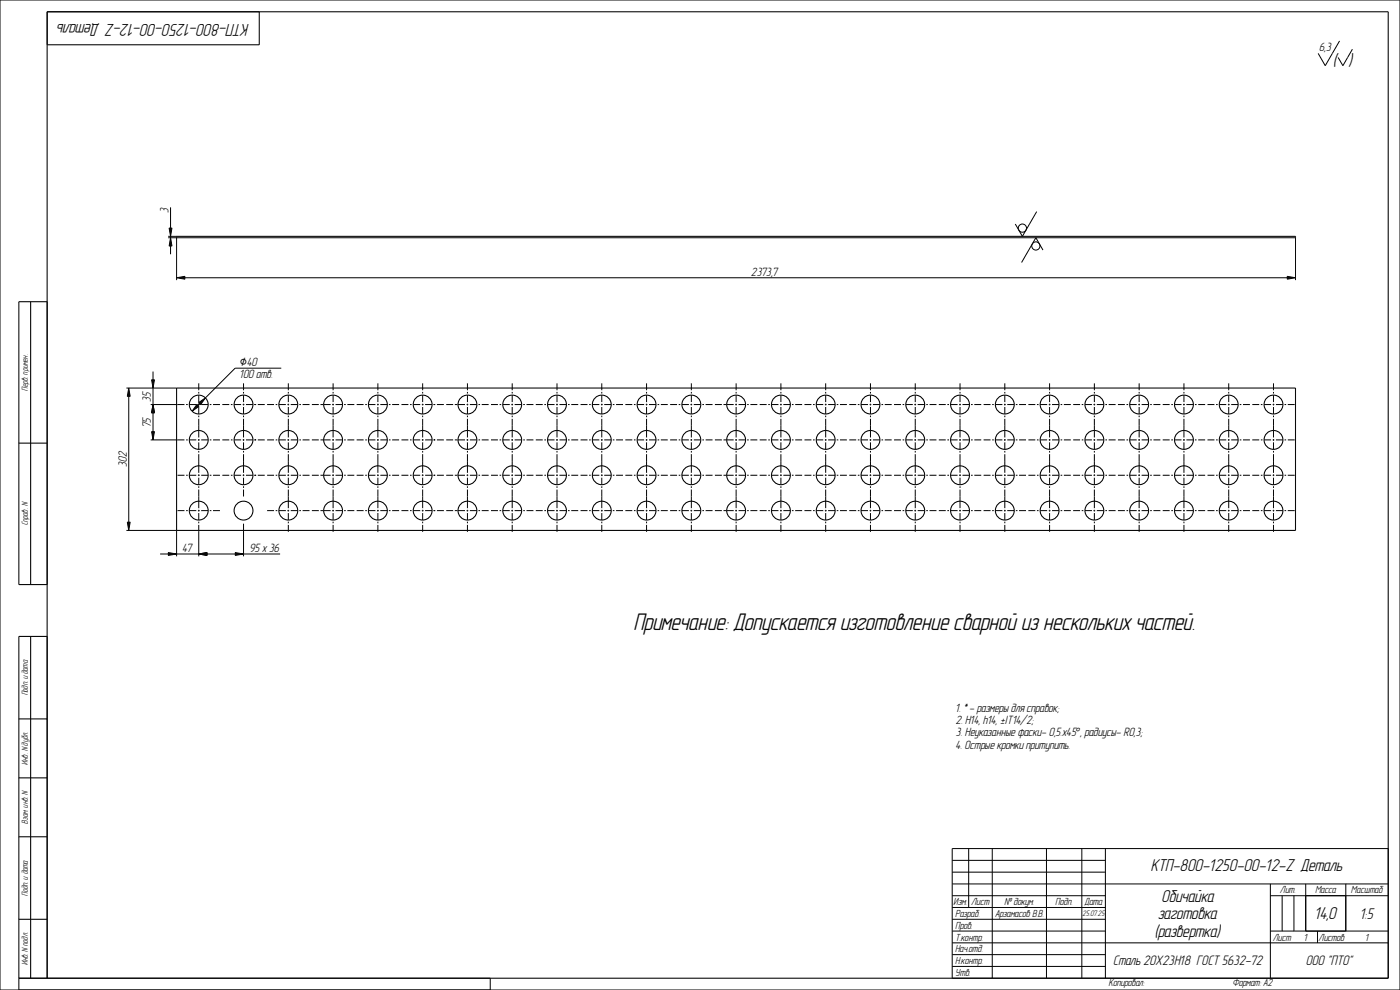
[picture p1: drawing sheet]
<svg xmlns="http://www.w3.org/2000/svg" width="594mm" height="420mm" viewBox="0 0 594 420" stroke-linecap="round" stroke-linejoin="round" font-family="sans-serif">
<g fill="#000">
<path d="M72.4 100.9l.6 3.5h-1.2zM71.8 96.8h1.2l-.6 3.5zM74.9 117.8l3.5-.6v1.2zM546.2 117.2l3.5 .6-3.5 .6zM54.6 164.6l.6 3.5h-1.2zM64.9 171.6l.6 3.5h-1.2zM64.3 161.1h1.2l-.6 3.5zM83.5 171.6l.9 .8-2.9 2.1zM84.3 170.8l2.9-2-2.1 2.9zM64.3 183.1h1.2l-.6 3.5zM54 221.5h1.2l-.6 3.5zM71.4 234.4l3.5 .6-3.5 .6z"/>
<path d="M84.3 235l3.5-.6v1.2zM99.8 234.4l3.5 .6-3.5 .6z"/>
</g>
<g fill="none" stroke="#000" stroke-width=".42">
<path d="M0 0h594v420h-594zM568.4 17.4l-6.1 10.5-3-5.3M573.8 20.9l-4 7-2-3.5M71.8 96.8h1.2l-.6 3.5zM72.4 88v8.8M439.9 89.8l-6.1 10.5-3-5.3M71.4 100.9h478.3v17.9M71.4 100.3h3.5M72.4 100.9l.6 3.5h-1.2zM72.4 100.3v.6M72.4 104.4v3.5M74.9 117.8l3.5-.6v1.2z"/>
<path d="M74.9 100.9v17.9M78.4 117.8h467.8M442.5 106.1l-3-5.2-6.1 10.5M546.2 117.2l3.5 .6-3.5 .6zM64.9 157.6v3.5M119.3 156.2h-19.5l-12.6 12.6M53.6 164.6h21.3M54.6 164.6l.6 3.5h-1.2zM54.6 168.1v53.4M63.9 171.6h14.4M64.3 161.1h1.2l-.6 3.5zM64.9 171.6l.6 3.5h-1.2z"/>
<path d="M64.9 164.6v7M64.9 175.1v11.5M79 171.6h.7M80.3 171.6h3M83.5 171.6l.9 .8-2.9 2.1zM84 171.6h.7M84.3 170.8l2.9-2-2.1 2.9zM84.3 162.6v3M84.3 166.3v.7M84.3 167.6v3M84.3 171.3v.7M84.3 172.7v2.9"/>
<path d="M84.3 176.3v.7M84.3 177.7v7.9M84.7 171.3l-.7 .7M85.4 171.6h2.9M89 171.6h.7M90.4 171.6h2.9M94.3 171.6h3M98 171.6h.7M99.3 171.6h3M103 171.6h.7M103.3 162.6v3M103.3 166.3v.7"/>
<path d="M103.3 167.6v3M103.3 171.3v.7M103.3 172.7v2.9M103.3 176.3v.7M103.3 177.7v7.9M104.4 171.6h2.9M108 171.6h.1M108 171.6h.7M109.4 171.6h2.9M113.3 171.6h3M117 171.6h.7M118.3 171.6h3"/>
<path d="M122 171.6h.7M122.3 162.6v3M122.3 166.3v.7M122.3 167.6v3M122.3 171.3v.7M122.3 172.7v2.9M122.3 176.3v.7M122.3 177.7v7.9M123.4 171.6h2.9M127 171.6h.7M128.4 171.6h2.9M132.3 171.6h3"/>
<path d="M136 171.6h.7M136.7 171.6h.1M137.3 171.6h3M141 171.6h.7M141.3 162.6v3M141.3 166.3v.7M141.3 167.6v3M141.3 171.3v.7M141.3 172.7v2.9M141.3 176.3v.7M141.3 177.7v7.9M142.4 171.6h2.9"/>
<path d="M146 171.6h.7M147.4 171.6h2.9M151.3 171.6h3M155 171.6h.7M156.3 171.6h3M160 171.6h.7M160.3 162.6v3M160.3 166.3v.7M160.3 167.6v3M160.3 171.3v.7M160.3 172.7v2.9M160.3 176.3v.7"/>
<path d="M160.3 177.7v7.9M161.4 171.6h2.9M165 171.6h.7M166.4 171.6h2.9M170.3 171.6h3M174 171.6h.7M175.3 171.6h3M179 171.6h.7M179.3 162.6v3M179.3 166.3v.7M179.3 167.6v3M179.3 171.3v.7"/>
<path d="M179.3 172.7v2.9M179.3 176.3v.7M179.3 177.7v7.9M180.4 171.6h2.9M184 171.6h.1M184 171.6h.7M185.4 171.6h2.9M189.3 171.6h3M193 171.6h.7M193.7 171.6h.1M194.3 171.6h3M198 171.6h.7"/>
<path d="M198.3 162.6v3M198.3 166.3v.7M198.3 167.6v3M198.3 171.3v.7M198.3 172.7v2.9M198.3 176.3v.7M198.3 177.7v7.9M199.4 171.6h2.9M203 171.6h.7M204.4 171.6h2.9M208.3 171.6h3M212 171.6h.7"/>
<path d="M213.3 171.6h3M217 171.6h.7M217.3 162.6v3M217.3 166.3v.7M217.3 167.6v3M217.3 171.3v.7M217.3 172.7v2.9M217.3 176.3v.7M217.3 177.7v7.9M218.4 171.6h2.9M222 171.6h.7M223.4 171.6h2.9"/>
<path d="M227.3 171.6h3M231 171.6h.7M232.3 171.6h3M236 171.6h.7M236.3 162.6v3M236.3 166.3v.7M236.3 167.6v3M236.3 171.3v.7M236.3 172.7v2.9M236.3 176.3v.7M236.3 177.7v7.9M237.4 171.6h2.9"/>
<path d="M241 171.6h.7M242.4 171.6h2.9M246.3 171.6h3M250 171.6h.7M251.3 171.6h3M255 171.6h.7M255.3 162.6v3M255.3 166.3v.7M255.3 167.6v3M255.3 171.3v.7M255.3 172.7v2.9M255.3 176.3v.7"/>
<path d="M255.3 177.7v7.9M256.4 171.6h2.9M260 171.6h.7M261.4 171.6h2.9M265.3 171.6h3M269 171.6h.7M270.3 171.6h3M274 171.6h.7M274.3 162.6v3M274.3 166.3v.7M274.3 167.6v3M274.3 171.3v.7"/>
<path d="M274.3 172.7v2.9M274.3 176.3v.7M274.3 177.7v7.9M275.4 171.6h2.9M279 171.6h.7M280.4 171.6h2.9M284.3 171.6h3M288 171.6h.7M289.3 171.6h3M293 171.6h.7M293.3 162.6v3M293.3 166.3v.7"/>
<path d="M293.3 167.6v3M293.3 171.3v.7M293.3 172.7v2.9M293.3 176.3v.7M293.3 177.7v7.9M294.4 171.6h2.9M298 171.6h.7M299.4 171.6h2.9M303.3 171.6h3M307 171.6h.7M307.7 171.6h.1M308.3 171.6h3"/>
<path d="M312 171.6h.7M312.3 162.6v3M312.3 166.3v.7M312.3 167.6v3M312.3 171.3v.7M312.3 172.7v2.9M312.3 176.3v.7M312.3 177.7v7.9M313.4 171.6h2.9M317 171.6h.7M318.4 171.6h2.9M322.3 171.6h3"/>
<path d="M326 171.6h.7M327.3 171.6h3M331 171.6h.7M331.3 162.6v3M331.3 166.3v.7M331.3 167.6v3M331.3 171.3v.7M331.3 172.7v2.9M331.3 176.3v.7M331.3 177.7v7.9M332.4 171.6h2.9M336 171.6h.7"/>
<path d="M337.4 171.6h2.9M341.3 171.6h3M345 171.6h.7M346.3 171.6h3M350 171.6h.7M350.3 162.6v3M350.3 166.3v.7M350.3 167.6v3M350.3 171.3v.7M350.3 172.7v2.9M350.3 176.3v.7M350.3 177.7v7.9"/>
<path d="M351.4 171.6h2.9M355 171.6h.7M356.4 171.6h2.9M360.3 171.6h3M364 171.6h.7M365.3 171.6h3M369 171.6h.7M369.3 162.6v3M369.3 166.3v.7M369.3 167.6v3M369.3 171.3v.7M369.3 172.7v2.9"/>
<path d="M369.3 176.3v.7M369.3 177.7v7.9M370.4 171.6h2.9M374 171.6h.7M375.4 171.6h2.9M379.3 171.6h3M383 171.6h.7M384.3 171.6h3M388 171.6h.7M388.3 162.6v3M388.3 166.3v.7M388.3 167.6v3"/>
<path d="M388.3 171.3v.7M388.3 172.7v2.9M388.3 176.3v.7M388.3 177.7v7.9M389.4 171.6h2.9M393 171.6h.7M394.4 171.6h2.9M398.3 171.6h3M402 171.6h.7M403.3 171.6h3M407 171.6h.7M407.3 162.6v3"/>
<path d="M407.3 166.3v.7M407.3 167.6v3M407.3 171.3v.7M407.3 172.7v2.9M407.3 176.3v.7M407.3 177.7v7.9M408.4 171.6h2.9M412 171.6h.7M413.4 171.6h2.9M417.3 171.6h3M421 171.6h.7M422.3 171.6h3"/>
<path d="M426 171.6h.7M426.3 162.6v3M426.3 166.3v.7M426.3 167.6v3M426.3 171.3v.7M426.3 172.7v2.9M426.3 176.3v.7M426.3 177.7v7.9M427.4 171.6h2.9M431 171.6h.7M432.4 171.6h2.9M436.3 171.6h3"/>
<path d="M440 171.6h.7M441.3 171.6h3M445 171.6h.7M445.3 162.6v3M445.3 166.3v.7M445.3 167.6v3M445.3 171.3v.7M445.3 172.7v2.9M445.3 176.3v.7M445.3 177.7v7.9M446.4 171.6h2.9M450 171.6h.7"/>
<path d="M451.4 171.6h2.9M455.3 171.6h3M459 171.6h.7M460.3 171.6h3M464 171.6h.7M464.3 162.6v3M464.3 166.3v.7M464.3 167.6v3M464.3 171.3v.7M464.3 172.7v2.9M464.3 176.3v.7M464.3 177.7v7.9"/>
<path d="M465.4 171.6h2.9M469 171.6h.7M470.4 171.6h2.9M474.3 171.6h3M478 171.6h.7M479.3 171.6h3M483 171.6h.7M483.3 162.6v3M483.3 166.3v.7M483.3 167.6v3M483.3 171.3v.7M483.3 172.7v2.9"/>
<path d="M483.3 176.3v.7M483.3 177.7v7.9M484.4 171.6h2.9M488 171.6h.7M489.4 171.6h2.9M493.3 171.6h3M497 171.6h.7M498.3 171.6h3M502 171.6h.7M502.3 162.6v3M502.3 166.3v.7M502.3 167.6v3"/>
<path d="M502.3 171.3v.7M502.3 172.7v2.9M502.3 176.3v.7M502.3 177.7v7.9M503.4 171.6h2.9M507 171.6h.7M508.4 171.6h2.9M512.3 171.6h3M516 171.6h.7M517.3 171.6h3M521 171.6h.7M521.3 162.6v3"/>
<path d="M521.3 166.3v.7M521.3 167.6v3M521.3 171.3v.7M521.3 172.7v2.9M521.3 176.3v.7M521.3 177.7v7.9M522.4 171.6h2.9M526 171.6h.7M527.4 171.6h2.9M531.3 171.6h3M535 171.6h.7M536.3 171.6h3"/>
<path d="M540 171.6h.7M540.3 162.6v3M540.3 166.3v.7M540.3 167.6v3M540.3 171.3v.7M540.3 172.7v2.9M540.3 176.3v.7M540.3 177.7v7.9M541.4 171.6h2.9M545 171.6h.7M546.4 171.6h2.9M63.9 186.6h14.4"/>
<path d="M64.3 183.1h1.2l-.6 3.5zM79 186.6h.7M80.3 186.6h3M84 186.6h.7M84.3 186.3v.7M84.3 187.7v2.9M84.3 191.3v.7M84.3 192.7v7.9M85.4 186.6h2.9M89 186.6h.7M90.4 186.6h2.9M94.3 186.6h3"/>
<path d="M98 186.6h.7M99.3 186.6h3M103 186.6h.7M103.3 186.3v.7M103.3 187.7v2.9M103.3 191.3v.7M103.3 192.7v7.9M104.4 186.6h2.9M108 186.6h.1M108 186.6h.7M109.4 186.6h2.9M113.3 186.6h3"/>
<path d="M117 186.6h.7M118.3 186.6h3M122 186.6h.7M122.3 186.3v.7M122.3 187.7v2.9M122.3 191.3v.7M122.3 192.7v7.9M123.4 186.6h2.9M127 186.6h.7M128.4 186.6h2.9M132.3 186.6h3M136 186.6h.7"/>
<path d="M136.7 186.6h.1M137.3 186.6h3M141 186.6h.7M141.3 186.3v.7M141.3 187.7v2.9M141.3 191.3v.7M141.3 192.7v7.9M142.4 186.6h2.9M146 186.6h.7M147.4 186.6h2.9M151.3 186.6h3M155 186.6h.7"/>
<path d="M156.3 186.6h3M160 186.6h.7M160.3 186.3v.7M160.3 187.7v2.9M160.3 191.3v.7M160.3 192.7v7.9M161.4 186.6h2.9M165 186.6h.7M166.4 186.6h2.9M170.3 186.6h3M174 186.6h.7M175.3 186.6h3"/>
<path d="M179 186.6h.7M179.3 186.3v.7M179.3 187.7v2.9M179.3 191.3v.7M179.3 192.7v7.9M180.4 186.6h2.9M184 186.6h.1M184 186.6h.7M185.4 186.6h2.9M189.3 186.6h3M193 186.6h.7M193.7 186.6h.1"/>
<path d="M194.3 186.6h3M198 186.6h.7M198.3 186.3v.7M198.3 187.7v2.9M198.3 191.3v.7M198.3 192.7v7.9M199.4 186.6h2.9M203 186.6h.7M204.4 186.6h2.9M208.3 186.6h3M212 186.6h.7M213.3 186.6h3"/>
<path d="M217 186.6h.7M217.3 186.3v.7M217.3 187.7v2.9M217.3 191.3v.7M217.3 192.7v7.9M218.4 186.6h2.9M222 186.6h.7M223.4 186.6h2.9M227.3 186.6h3M231 186.6h.7M232.3 186.6h3M236 186.6h.7"/>
<path d="M236.3 186.3v.7M236.3 187.7v2.9M236.3 191.3v.7M236.3 192.7v7.9M237.4 186.6h2.9M241 186.6h.7M242.4 186.6h2.9M246.3 186.6h3M250 186.6h.7M251.3 186.6h3M255 186.6h.7M255.3 186.3v.7"/>
<path d="M255.3 187.7v2.9M255.3 191.3v.7M255.3 192.7v7.9M256.4 186.6h2.9M260 186.6h.7M261.4 186.6h2.9M265.3 186.6h3M269 186.6h.7M270.3 186.6h3M274 186.6h.7M274.3 186.3v.7M274.3 187.7v2.9"/>
<path d="M274.3 191.3v.7M274.3 192.7v7.9M275.4 186.6h2.9M279 186.6h.7M280.4 186.6h2.9M284.3 186.6h3M288 186.6h.7M289.3 186.6h3M293 186.6h.7M293.3 186.3v.7M293.3 187.7v2.9M293.3 191.3v.7"/>
<path d="M293.3 192.7v7.9M294.4 186.6h2.9M298 186.6h.7M299.4 186.6h2.9M303.3 186.6h3M307 186.6h.7M307.7 186.6h.1M308.3 186.6h3M312 186.6h.7M312.3 186.3v.7M312.3 187.7v2.9M312.3 191.3v.7"/>
<path d="M312.3 192.7v7.9M313.4 186.6h2.9M317 186.6h.7M318.4 186.6h2.9M322.3 186.6h3M326 186.6h.7M327.3 186.6h3M331 186.6h.7M331.3 186.3v.7M331.3 187.7v2.9M331.3 191.3v.7M331.3 192.7v7.9"/>
<path d="M332.4 186.6h2.9M336 186.6h.7M337.4 186.6h2.9M341.3 186.6h3M345 186.6h.7M346.3 186.6h3M350 186.6h.7M350.3 186.3v.7M350.3 187.7v2.9M350.3 191.3v.7M350.3 192.7v7.9M351.4 186.6h2.9"/>
<path d="M355 186.6h.7M356.4 186.6h2.9M360.3 186.6h3M364 186.6h.7M365.3 186.6h3M369 186.6h.7M369.3 186.3v.7M369.3 187.7v2.9M369.3 191.3v.7M369.3 192.7v7.9M370.4 186.6h2.9M374 186.6h.7"/>
<path d="M375.4 186.6h2.9M379.3 186.6h3M383 186.6h.7M384.3 186.6h3M388 186.6h.7M388.3 186.3v.7M388.3 187.7v2.9M388.3 191.3v.7M388.3 192.7v7.9M389.4 186.6h2.9M393 186.6h.7M394.4 186.6h2.9"/>
<path d="M398.3 186.6h3M402 186.6h.7M403.3 186.6h3M407 186.6h.7M407.3 186.3v.7M407.3 187.7v2.9M407.3 191.3v.7M407.3 192.7v7.9M408.4 186.6h2.9M412 186.6h.7M413.4 186.6h2.9M417.3 186.6h3"/>
<path d="M421 186.6h.7M422.3 186.6h3M426 186.6h.7M426.3 186.3v.7M426.3 187.7v2.9M426.3 191.3v.7M426.3 192.7v7.9M427.4 186.6h2.9M431 186.6h.7M432.4 186.6h2.9M436.3 186.6h3M440 186.6h.7"/>
<path d="M441.3 186.6h3M445 186.6h.7M445.3 186.3v.7M445.3 187.7v2.9M445.3 191.3v.7M445.3 192.7v7.9M446.4 186.6h2.9M450 186.6h.7M451.4 186.6h2.9M455.3 186.6h3M459 186.6h.7M460.3 186.6h3"/>
<path d="M464 186.6h.7M464.3 186.3v.7M464.3 187.7v2.9M464.3 191.3v.7M464.3 192.7v7.9M465.4 186.6h2.9M469 186.6h.7M470.4 186.6h2.9M474.3 186.6h3M478 186.6h.7M479.3 186.6h3M483 186.6h.7"/>
<path d="M483.3 186.3v.7M483.3 187.7v2.9M483.3 191.3v.7M483.3 192.7v7.9M484.4 186.6h2.9M488 186.6h.7M489.4 186.6h2.9M493.3 186.6h3M497 186.6h.7M498.3 186.6h3M502 186.6h.7M502.3 186.3v.7"/>
<path d="M502.3 187.7v2.9M502.3 191.3v.7M502.3 192.7v7.9M503.4 186.6h2.9M507 186.6h.7M508.4 186.6h2.9M512.3 186.6h3M516 186.6h.7M517.3 186.6h3M521 186.6h.7M521.3 186.3v.7M521.3 187.7v2.9"/>
<path d="M521.3 191.3v.7M521.3 192.7v7.9M522.4 186.6h2.9M526 186.6h.7M527.4 186.6h2.9M531.3 186.6h3M535 186.6h.7M536.3 186.6h3M540 186.6h.7M540.3 186.3v.7M540.3 187.7v2.9M540.3 191.3v.7"/>
<path d="M540.3 192.7v7.9M541.4 186.6h2.9M545 186.6h.7M546.4 186.6h2.9M75.3 216.6h3M75.3 201.6h3M79 216.6h.7M79 201.6h.7M80.3 216.6h3M80.3 201.6h3M84 216.6h.7M84 201.6h.7"/>
<path d="M84.3 201.3v.7M84.3 202.7v2.9M84.3 206.3v.7M84.3 207.7v7.9M84.3 216.3v.7M84.3 217.7v2.9M85.4 216.6h2.9M85.4 201.6h2.9M89 216.6h.7M89 201.6h.7M90.4 216.6h2.9M90.4 201.6h2.9"/>
<path d="M94.3 201.6h3M98 201.6h.7M99.3 201.6h3M103 201.6h.7M103.3 201.3v.7M103.3 202.7v2.9M103.3 206.3v.7M103.3 207.7v2.9M104.4 201.6h2.9M108 201.6h.1M108 201.6h.7M109.4 201.6h2.9"/>
<path d="M113.3 216.6h3M113.3 201.6h3M117 216.6h.7M117 201.6h.7M118.3 216.6h3M118.3 201.6h3M122 216.6h.7M122 201.6h.7M122.3 201.3v.7M122.3 202.7v2.9M122.3 206.3v.7M122.3 207.7v7.9"/>
<path d="M122.3 216.3v.7M122.3 217.7v2.9M123.4 216.6h2.9M123.4 201.6h2.9M127 216.6h.7M127 201.6h.7M128.4 216.6h2.9M128.4 201.6h2.9M132.3 216.6h3M132.3 201.6h3M136 216.6h.7M136 201.6h.7"/>
<path d="M136.7 216.6h.1M136.7 201.6h.1M137.3 216.6h3M137.3 201.6h3M141 216.6h.7M141 201.6h.7M141.3 201.3v.7M141.3 202.7v2.9M141.3 206.3v.7M141.3 207.7v7.9M141.3 216.3v.7M141.3 217.7v2.9"/>
<path d="M142.4 216.6h2.9M142.4 201.6h2.9M146 216.6h.7M146 201.6h.7M147.4 216.6h2.9M147.4 201.6h2.9M151.3 216.6h3M151.3 201.6h3M155 216.6h.7M155 201.6h.7M156.3 216.6h3M156.3 201.6h3"/>
<path d="M160 216.6h.7M160 201.6h.7M160.3 201.3v.7M160.3 202.7v2.9M160.3 206.3v.7M160.3 207.7v7.9M160.3 216.3v.7M160.3 217.7v2.9M161.4 216.6h2.9M161.4 201.6h2.9M165 216.6h.7M165 201.6h.7"/>
<path d="M166.4 216.6h2.9M166.4 201.6h2.9M170.3 216.6h3M170.3 201.6h3M174 216.6h.7M174 201.6h.7M175.3 216.6h3M175.3 201.6h3M179 216.6h.7M179 201.6h.7M179.3 201.3v.7M179.3 202.7v2.9"/>
<path d="M179.3 206.3v.7M179.3 207.7v7.9M179.3 216.3v.7M179.3 217.7v2.9M180.4 216.6h2.9M180.4 201.6h2.9M184 216.6h.1M184 201.6h.1M184 216.6h.7M184 201.6h.7M185.4 216.6h2.9M185.4 201.6h2.9"/>
<path d="M189.3 216.6h3M189.3 201.6h3M193 216.6h.7M193 201.6h.7M193.7 216.6h.1M193.7 201.6h.1M194.3 216.6h3M194.3 201.6h3M198 216.6h.7M198 201.6h.7M198.3 201.3v.7M198.3 202.7v2.9"/>
<path d="M198.3 206.3v.7M198.3 207.7v7.9M198.3 216.3v.7M198.3 217.7v2.9M199.4 216.6h2.9M199.4 201.6h2.9M203 216.6h.7M203 201.6h.7M204.4 216.6h2.9M204.4 201.6h2.9M208.3 216.6h3M208.3 201.6h3"/>
<path d="M212 216.6h.7M212 201.6h.7M213.3 216.6h3M213.3 201.6h3M217 216.6h.7M217 201.6h.7M217.3 201.3v.7M217.3 202.7v2.9M217.3 206.3v.7M217.3 207.7v7.9M217.3 216.3v.7M217.3 217.7v2.9"/>
<path d="M218.4 216.6h2.9M218.4 201.6h2.9M222 216.6h.7M222 201.6h.7M223.4 216.6h2.9M223.4 201.6h2.9M227.3 216.6h3M227.3 201.6h3M231 216.6h.7M231 201.6h.7M232.3 216.6h3M232.3 201.6h3"/>
<path d="M236 216.6h.7M236 201.6h.7M236.3 201.3v.7M236.3 202.7v2.9M236.3 206.3v.7M236.3 207.7v7.9M236.3 216.3v.7M236.3 217.7v2.9M237.4 216.6h2.9M237.4 201.6h2.9M241 216.6h.7M241 201.6h.7"/>
<path d="M242.4 216.6h2.9M242.4 201.6h2.9M246.3 216.6h3M246.3 201.6h3M250 216.6h.7M250 201.6h.7M251.3 216.6h3M251.3 201.6h3M255 216.6h.7M255 201.6h.7M255.3 201.3v.7M255.3 202.7v2.9"/>
<path d="M255.3 206.3v.7M255.3 207.7v7.9M255.3 216.3v.7M255.3 217.7v2.9M256.4 216.6h2.9M256.4 201.6h2.9M260 216.6h.7M260 201.6h.7M261.4 216.6h2.9M261.4 201.6h2.9M265.3 216.6h3M265.3 201.6h3"/>
<path d="M269 216.6h.7M269 201.6h.7M270.3 216.6h3M270.3 201.6h3M274 216.6h.7M274 201.6h.7M274.3 201.3v.7M274.3 202.7v2.9M274.3 206.3v.7M274.3 207.7v7.9M274.3 216.3v.7M274.3 217.7v2.9"/>
<path d="M275.4 216.6h2.9M275.4 201.6h2.9M279 216.6h.7M279 201.6h.7M280.4 216.6h2.9M280.4 201.6h2.9M284.3 216.6h3M284.3 201.6h3M288 216.6h.7M288 201.6h.7M289.3 216.6h3M289.3 201.6h3"/>
<path d="M293 216.6h.7M293 201.6h.7M293.3 201.3v.7M293.3 202.7v2.9M293.3 206.3v.7M293.3 207.7v7.9M293.3 216.3v.7M293.3 217.7v2.9M294.4 216.6h2.9M294.4 201.6h2.9M298 216.6h.7M298 201.6h.7"/>
<path d="M299.4 216.6h2.9M299.4 201.6h2.9M303.3 216.6h3M303.3 201.6h3M307 216.6h.7M307 201.6h.7M307.7 216.6h.1M307.7 201.6h.1M308.3 216.6h3M308.3 201.6h3M312 216.6h.7M312 201.6h.7"/>
<path d="M312.3 201.3v.7M312.3 202.7v2.9M312.3 206.3v.7M312.3 207.7v7.9M312.3 216.3v.7M312.3 217.7v2.9M313.4 216.6h2.9M313.4 201.6h2.9M317 216.6h.7M317 201.6h.7M318.4 216.6h2.9M318.4 201.6h2.9"/>
<path d="M322.3 216.6h3M322.3 201.6h3M326 216.6h.7M326 201.6h.7M327.3 216.6h3M327.3 201.6h3M331 216.6h.7M331 201.6h.7M331.3 201.3v.7M331.3 202.7v2.9M331.3 206.3v.7M331.3 207.7v7.9"/>
<path d="M331.3 216.3v.7M331.3 217.7v2.9M332.4 216.6h2.9M332.4 201.6h2.9M336 216.6h.7M336 201.6h.7M337.4 216.6h2.9M337.4 201.6h2.9M341.3 216.6h3M341.3 201.6h3M345 216.6h.7M345 201.6h.7"/>
<path d="M346.3 216.6h3M346.3 201.6h3M350 216.6h.7M350 201.6h.7M350.3 201.3v.7M350.3 202.7v2.9M350.3 206.3v.7M350.3 207.7v7.9M350.3 216.3v.7M350.3 217.7v2.9M351.4 216.6h2.9M351.4 201.6h2.9"/>
<path d="M355 216.6h.7M355 201.6h.7M356.4 216.6h2.9M356.4 201.6h2.9M360.3 216.6h3M360.3 201.6h3M364 216.6h.7M364 201.6h.7M365.3 216.6h3M365.3 201.6h3M369 216.6h.7M369 201.6h.7"/>
<path d="M369.3 201.3v.7M369.3 202.7v2.9M369.3 206.3v.7M369.3 207.7v7.9M369.3 216.3v.7M369.3 217.7v2.9M370.4 216.6h2.9M370.4 201.6h2.9M374 216.6h.7M374 201.6h.7M375.4 216.6h2.9M375.4 201.6h2.9"/>
<path d="M379.3 216.6h3M379.3 201.6h3M383 216.6h.7M383 201.6h.7M384.3 216.6h3M384.3 201.6h3M388 216.6h.7M388 201.6h.7M388.3 201.3v.7M388.3 202.7v2.9M388.3 206.3v.7M388.3 207.7v7.9"/>
<path d="M388.3 216.3v.7M388.3 217.7v2.9M389.4 216.6h2.9M389.4 201.6h2.9M393 216.6h.7M393 201.6h.7M394.4 216.6h2.9M394.4 201.6h2.9M398.3 216.6h3M398.3 201.6h3M402 216.6h.7M402 201.6h.7"/>
<path d="M403.3 216.6h3M403.3 201.6h3M407 216.6h.7M407 201.6h.7M407.3 201.3v.7M407.3 202.7v2.9M407.3 206.3v.7M407.3 207.7v7.9M407.3 216.3v.7M407.3 217.7v2.9M408.4 216.6h2.9M408.4 201.6h2.9"/>
<path d="M412 216.6h.7M412 201.6h.7M413.4 216.6h2.9M413.4 201.6h2.9M417.3 216.6h3M417.3 201.6h3M421 216.6h.7M421 201.6h.7M422.3 216.6h3M422.3 201.6h3M426 216.6h.7M426 201.6h.7"/>
<path d="M426.3 201.3v.7M426.3 202.7v2.9M426.3 206.3v.7M426.3 207.7v7.9M426.3 216.3v.7M426.3 217.7v2.9M427.4 216.6h2.9M427.4 201.6h2.9M431 216.6h.7M431 201.6h.7M432.4 216.6h2.9M432.4 201.6h2.9"/>
<path d="M436.3 216.6h3M436.3 201.6h3M440 216.6h.7M440 201.6h.7M441.3 216.6h3M441.3 201.6h3M445 216.6h.7M445 201.6h.7M445.3 201.3v.7M445.3 202.7v2.9M445.3 206.3v.7M445.3 207.7v7.9"/>
<path d="M445.3 216.3v.7M445.3 217.7v2.9M446.4 216.6h2.9M446.4 201.6h2.9M450 216.6h.7M450 201.6h.7M451.4 216.6h2.9M451.4 201.6h2.9M455.3 216.6h3M455.3 201.6h3M459 216.6h.7M459 201.6h.7"/>
<path d="M460.3 216.6h3M460.3 201.6h3M464 216.6h.7M464 201.6h.7M464.3 201.3v.7M464.3 202.7v2.9M464.3 206.3v.7M464.3 207.7v7.9M464.3 216.3v.7M464.3 217.7v2.9M465.4 216.6h2.9M465.4 201.6h2.9"/>
<path d="M469 216.6h.7M469 201.6h.7M470.4 216.6h2.9M470.4 201.6h2.9M474.3 216.6h3M474.3 201.6h3M478 216.6h.7M478 201.6h.7M479.3 216.6h3M479.3 201.6h3M483 216.6h.7M483 201.6h.7"/>
<path d="M483.3 201.3v.7M483.3 202.7v2.9M483.3 206.3v.7M483.3 207.7v7.9M483.3 216.3v.7M483.3 217.7v2.9M484.4 216.6h2.9M484.4 201.6h2.9M488 216.6h.7M488 201.6h.7M489.4 216.6h2.9M489.4 201.6h2.9"/>
<path d="M493.3 216.6h3M493.3 201.6h3M497 216.6h.7M497 201.6h.7M498.3 216.6h3M498.3 201.6h3M502 216.6h.7M502 201.6h.7M502.3 201.3v.7M502.3 202.7v2.9M502.3 206.3v.7M502.3 207.7v7.9"/>
<path d="M502.3 216.3v.7M502.3 217.7v2.9M503.4 216.6h2.9M503.4 201.6h2.9M507 216.6h.7M507 201.6h.7M508.4 216.6h2.9M508.4 201.6h2.9M512.3 216.6h3M512.3 201.6h3M516 216.6h.7M516 201.6h.7"/>
<path d="M517.3 216.6h3M517.3 201.6h3M521 216.6h.7M521 201.6h.7M521.3 201.3v.7M521.3 202.7v2.9M521.3 206.3v.7M521.3 207.7v7.9M521.3 216.3v.7M521.3 217.7v2.9M522.4 216.6h2.9M522.4 201.6h2.9"/>
<path d="M526 216.6h.7M526 201.6h.7M527.4 216.6h2.9M527.4 201.6h2.9M531.3 216.6h3M531.3 201.6h3M535 216.6h.7M535 201.6h.7M536.3 216.6h3M536.3 201.6h3M540 216.6h.7M540 201.6h.7"/>
<path d="M540.3 201.3v.7M540.3 202.7v2.9M540.3 206.3v.7M540.3 207.7v7.9M540.3 216.3v.7M540.3 217.7v2.9M541.4 216.6h2.9M541.4 201.6h2.9M545 216.6h.7M545 201.6h.7M546.4 216.6h2.9M546.4 201.6h2.9"/>
<path d="M53.6 225h21.3v11M54 221.5h1.2l-.6 3.5zM67.9 235h16.4M71.4 234.4l3.5 .6-3.5 .6zM84.3 235l3.5-.6v1.2zM84.3 221.3v.7M84.3 222.7v13.3M87.8 235h12M99.8 234.4l3.5 .6-3.5 .6zM103.3 222.2v13.8M103.3 235h15.6M122.3 221.3v.7"/>
<path d="M122.3 222.7v2.9M141.3 221.3v.7M141.3 222.7v2.9M160.3 221.3v.7M160.3 222.7v2.9M179.3 221.3v.7M179.3 222.7v2.9M198.3 221.3v.7M198.3 222.7v2.9M217.3 221.3v.7M217.3 222.7v2.9M236.3 221.3v.7"/>
<path d="M236.3 222.7v2.9M255.3 221.3v.7M255.3 222.7v2.9M274.3 221.3v.7M274.3 222.7v2.9M293.3 221.3v.7M293.3 222.7v2.9M312.3 221.3v.7M312.3 222.7v2.9M331.3 221.3v.7M331.3 222.7v2.9M350.3 221.3v.7"/>
<path d="M350.3 222.7v2.9M369.3 221.3v.7M369.3 222.7v2.9M388.3 221.3v.7M388.3 222.7v2.9M407.3 221.3v.7M407.3 222.7v2.9M426.3 221.3v.7M426.3 222.7v2.9M445.3 221.3v.7M445.3 222.7v2.9M464.3 221.3v.7"/>
<path d="M464.3 222.7v2.9M483.3 221.3v.7M483.3 222.7v2.9M502.3 221.3v.7M502.3 222.7v2.9M521.3 221.3v.7M521.3 222.7v2.9M540.3 221.3v.7M540.3 222.7v2.9M404 360h185v55h-185zM411 360v25M421 360v55"/>
<path d="M444 360v55M459 360v55M469 360v55M404 365h65M404 370h65M404 375h185M404 380h65M539 380h50M539 375v40M544 380v15M549 380v15M554 375v20"/>
<path d="M571 375v20M404 385h65M404 390h65M404 395h65M404 400h185M539 395h50M559 395v5M8 420v-5h200v5M404 405h65M404 410h65"/>
<circle cx="433.8" cy="96.8" r="1.74"/>
<circle cx="439.5" cy="104.4" r="1.74"/>
</g>
<g fill="none" stroke="#000" stroke-width=".45">
<path d="M110 5v14h-90M74.9 100.9v-.6h474.8v.6M13 128v120M20 128h-12v120h12M74.9 164.6h474.8v60.4h-474.8zM8 188h12M13 270v145M20 270h-12v145h581v-410h-569v410M8 305h12M8 330h12M8 355h12M8 390h12"/>
<circle cx="84.3" cy="171.6" r="4"/>
<circle cx="103.3" cy="171.6" r="4"/>
<circle cx="122.3" cy="171.6" r="4"/>
<circle cx="141.3" cy="171.6" r="4"/>
<circle cx="160.3" cy="171.6" r="4"/>
<circle cx="179.3" cy="171.6" r="4"/>
<circle cx="198.3" cy="171.6" r="4"/>
<circle cx="217.3" cy="171.6" r="4"/>
<circle cx="236.3" cy="171.6" r="4"/>
<circle cx="255.3" cy="171.6" r="4"/>
<circle cx="274.3" cy="171.6" r="4"/>
<circle cx="293.3" cy="171.6" r="4"/>
<circle cx="312.3" cy="171.6" r="4"/>
<circle cx="331.3" cy="171.6" r="4"/>
<circle cx="350.3" cy="171.6" r="4"/>
<circle cx="369.3" cy="171.6" r="4"/>
<circle cx="388.3" cy="171.6" r="4"/>
<circle cx="407.3" cy="171.6" r="4"/>
<circle cx="426.3" cy="171.6" r="4"/>
<circle cx="445.3" cy="171.6" r="4"/>
<circle cx="464.3" cy="171.6" r="4"/>
<circle cx="483.3" cy="171.6" r="4"/>
<circle cx="502.3" cy="171.6" r="4"/>
<circle cx="521.3" cy="171.6" r="4"/>
<circle cx="540.3" cy="171.6" r="4"/>
<circle cx="84.3" cy="186.6" r="4"/>
<circle cx="103.3" cy="186.6" r="4"/>
<circle cx="122.3" cy="186.6" r="4"/>
<circle cx="141.3" cy="186.6" r="4"/>
<circle cx="160.3" cy="186.6" r="4"/>
<circle cx="179.3" cy="186.6" r="4"/>
<circle cx="198.3" cy="186.6" r="4"/>
<circle cx="217.3" cy="186.6" r="4"/>
<circle cx="236.3" cy="186.6" r="4"/>
<circle cx="255.3" cy="186.6" r="4"/>
<circle cx="274.3" cy="186.6" r="4"/>
<circle cx="293.3" cy="186.6" r="4"/>
<circle cx="312.3" cy="186.6" r="4"/>
<circle cx="331.3" cy="186.6" r="4"/>
<circle cx="350.3" cy="186.6" r="4"/>
<circle cx="369.3" cy="186.6" r="4"/>
<circle cx="388.3" cy="186.6" r="4"/>
<circle cx="407.3" cy="186.6" r="4"/>
<circle cx="426.3" cy="186.6" r="4"/>
<circle cx="445.3" cy="186.6" r="4"/>
<circle cx="464.3" cy="186.6" r="4"/>
<circle cx="483.3" cy="186.6" r="4"/>
<circle cx="502.3" cy="186.6" r="4"/>
<circle cx="521.3" cy="186.6" r="4"/>
<circle cx="540.3" cy="186.6" r="4"/>
<circle cx="84.3" cy="201.6" r="4"/>
<circle cx="84.3" cy="216.6" r="4"/>
<circle cx="103.3" cy="201.6" r="4"/>
<circle cx="103.3" cy="216.6" r="4"/>
<circle cx="122.3" cy="201.6" r="4"/>
<circle cx="122.3" cy="216.6" r="4"/>
<circle cx="141.3" cy="201.6" r="4"/>
<circle cx="141.3" cy="216.6" r="4"/>
<circle cx="160.3" cy="201.6" r="4"/>
<circle cx="160.3" cy="216.6" r="4"/>
<circle cx="179.3" cy="201.6" r="4"/>
<circle cx="179.3" cy="216.6" r="4"/>
<circle cx="198.3" cy="201.6" r="4"/>
<circle cx="198.3" cy="216.6" r="4"/>
<circle cx="217.3" cy="201.6" r="4"/>
<circle cx="217.3" cy="216.6" r="4"/>
<circle cx="236.3" cy="201.6" r="4"/>
<circle cx="236.3" cy="216.6" r="4"/>
<circle cx="255.3" cy="201.6" r="4"/>
<circle cx="255.3" cy="216.6" r="4"/>
<circle cx="274.3" cy="201.6" r="4"/>
<circle cx="274.3" cy="216.6" r="4"/>
<circle cx="293.3" cy="201.6" r="4"/>
<circle cx="293.3" cy="216.6" r="4"/>
<circle cx="312.3" cy="201.6" r="4"/>
<circle cx="312.3" cy="216.6" r="4"/>
<circle cx="331.3" cy="201.6" r="4"/>
<circle cx="331.3" cy="216.6" r="4"/>
<circle cx="350.3" cy="201.6" r="4"/>
<circle cx="350.3" cy="216.6" r="4"/>
<circle cx="369.3" cy="201.6" r="4"/>
<circle cx="369.3" cy="216.6" r="4"/>
<circle cx="388.3" cy="201.6" r="4"/>
<circle cx="388.3" cy="216.6" r="4"/>
<circle cx="407.3" cy="201.6" r="4"/>
<circle cx="407.3" cy="216.6" r="4"/>
<circle cx="426.3" cy="201.6" r="4"/>
<circle cx="426.3" cy="216.6" r="4"/>
<circle cx="445.3" cy="201.6" r="4"/>
<circle cx="445.3" cy="216.6" r="4"/>
<circle cx="464.3" cy="201.6" r="4"/>
<circle cx="464.3" cy="216.6" r="4"/>
<circle cx="483.3" cy="201.6" r="4"/>
<circle cx="483.3" cy="216.6" r="4"/>
<circle cx="502.3" cy="201.6" r="4"/>
<circle cx="502.3" cy="216.6" r="4"/>
<circle cx="521.3" cy="201.6" r="4"/>
<circle cx="521.3" cy="216.6" r="4"/>
<circle cx="540.3" cy="201.6" r="4"/>
<circle cx="540.3" cy="216.6" r="4"/>
</g>
<text font-size="10.2" x="269.1" y="267.1">Примечание: Допускается изготовление сварной из нескольких частей.</text>
<text font-size="7.5" x="565.7" y="28.1">( )</text>
<g font-size="7.3">
<text x="105.6" y="10.1" transform="rotate(-180 105.6 10.1)">КТП-800-1250-00-12-Z Деталь</text>
<text x="488.4" y="369.4">КТП-800-1250-00-12-Z Деталь</text>
<text x="492.9" y="382.5">Обичайка</text>
<text x="491.7" y="390">заготовка</text>
<text x="557.9" y="390">14,0</text>
<text x="490" y="397.5">(развертка)</text>
</g>
<text font-size="6.6" x="577.2" y="389.7">1:5</text>
<g font-size="5.9">
<text x="472.4" y="409.5">Сталь 20Х23Н18 ГОСТ 5632-72</text>
<text x="554.1" y="409.5">ООО &quot;ПТО&quot;</text>
</g>
<text font-size="5.3" x="101.8" y="155.3">⌀40</text>
<g font-size="5.1">
<text x="559.9" y="21.7">6,3</text>
<text x="71.5" y="90.3" transform="rotate(-90 71.5 90.3)">3</text>
<text x="318.8" y="117">2373,7</text>
<text x="101.8" y="160.6">100 отв.</text>
<text x="64.1" y="170.4" transform="rotate(-90 64.1 170.4)">35</text>
<text x="64.1" y="181.3" transform="rotate(-90 64.1 181.3)">75</text>
<text x="53.7" y="198.3" transform="rotate(-90 53.7 198.3)">302</text>
<text x="77.4" y="234.2">47</text>
<text x="106.2" y="234.2">95 х 36</text>
<text x="405.6" y="301.9">1. * - размеры для справок;</text>
<text x="405.6" y="307.2">2. H14, h14, ±IT14/2;</text>
<text x="405.6" y="312.4">3. Неуказанные фаски- 0,5.х45°, радиусы- R0,3;</text>
<text x="405.6" y="317.7">4. Острые кромки притупить.</text>
</g>
<g font-size="4.4">
<text x="404.6" y="384">Изм.</text>
<text x="412.2" y="384">Лист</text>
<text x="426.2" y="384">№ докум.</text>
<text x="447.9" y="384">Подп.</text>
<text x="460.3" y="384">Дата</text>
<text x="543.2" y="379">Лит.</text>
<text x="558.1" y="379">Масса</text>
<text x="573.3" y="379">Масштаб</text>
<text x="405.4" y="389">Pазраб.</text>
<text x="422.4" y="389">Арзамасов В.В.</text>
<text x="405.4" y="394">Пров.</text>
<text x="405.4" y="399">Т.контр.</text>
<text x="540.2" y="399">Лист</text>
<text x="553.4" y="399">1</text>
<text x="559.6" y="399">Листов</text>
<text x="579.4" y="399">1</text>
<text x="405.4" y="404">Нач.отд.</text>
<text x="405.4" y="409">Н.контр.</text>
<text x="405.4" y="414">Утв.</text>
<text x="470.5" y="418.5">Копировал:</text>
<text x="523" y="418.5">Формат: А2</text>
</g>
<g font-size="3.7">
<text x="11.7" y="165.8" transform="rotate(-90 11.7 165.8)">Перв. примен.</text>
<text x="11.7" y="222.8" transform="rotate(-90 11.7 222.8)">Справ. N</text>
<text x="11.7" y="295" transform="rotate(-90 11.7 295)">Подп. и дата</text>
<text x="11.7" y="324.5" transform="rotate(-90 11.7 324.5)">Инв. N дубл.</text>
<text x="11.7" y="349.5" transform="rotate(-90 11.7 349.5)">Взам. инв. N</text>
<text x="11.7" y="380" transform="rotate(-90 11.7 380)">Подп. и дата</text>
<text x="11.7" y="409.5" transform="rotate(-90 11.7 409.5)">Инв. N подл.</text>
</g>
<text font-size="3.4" x="459.3" y="388.6">25.07.25</text>
</svg>
